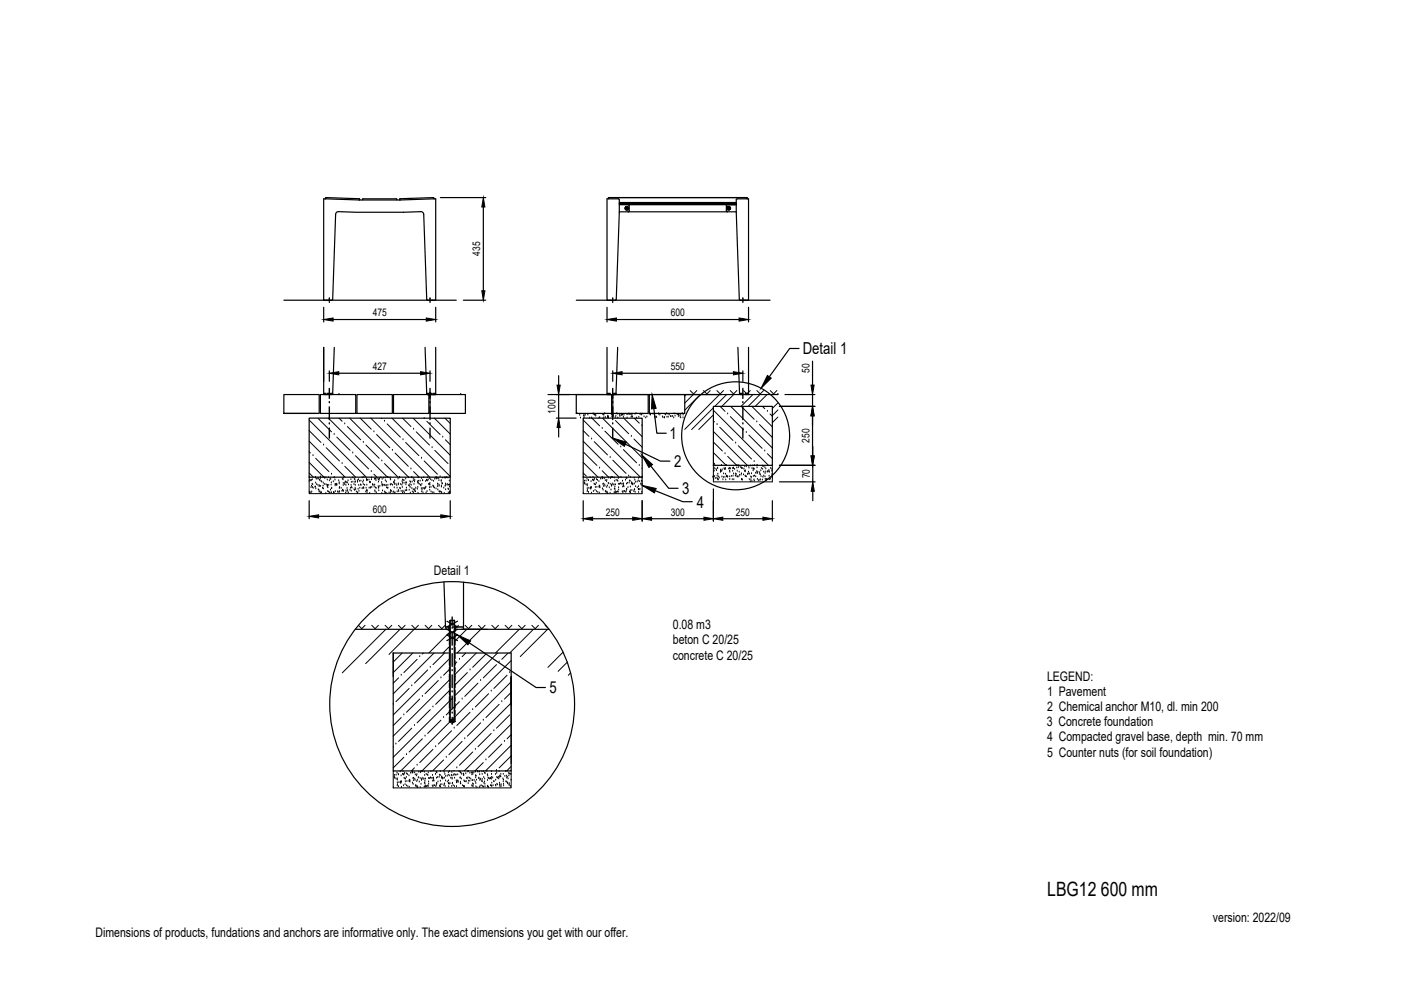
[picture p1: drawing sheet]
<svg xmlns="http://www.w3.org/2000/svg" width="297mm" height="210mm" viewBox="0 0 297 210" stroke-linecap="round" stroke-linejoin="round" font-family="sans-serif">
<!-- layer: 0 -->
<g fill="none" stroke="#000" stroke-width=".25">
<path d="M69 42.2l.1-.3 7.1 .2 .1 .3M69 42.2h-.4v21.5h1.2M69 42.2l7.2 .2h8.6M71.2 45.5l-.7 18-.2 .1M71.8 44.9a.6 .6 0 0 0-.6 .5M71.8 44.9l3.7 .1 13.7-.1M76.9 42.4l.1-.2 7-.1 .1 .3M84.8 42.4l7.6-.2v21.5M89.2 44.9a.6 .6 0 0 1 .6 .5M89.8 45.5l.7 18 .2 .1M92 42.2l-.1-.3-7.1 .2-.1 .3M93.4 41.9h9.6"/>
<path d="M102.5 43.9v17.8M131.3 43.2h24.8M131.3 44.9h24.8M131.3 43.4h24.8M131.3 42.9h24.8M132.7 43.8h.4l.2 .4-.2 .3h-.4l-.2-.3zM133.2 43.4l.2 .2v1.1l-.2 .2M154.2 43.4l-.2 .2v1.1l.2 .2M154.3 43.8h.4l.2 .4-.2 .3h-.4l-.2-.3zM158.3 41.9l.1 .3M158.3 41.9h-29.2l-.1 .3M60.2 63.7h36.5"/>
<path d="M68.6 65.2v3.1M69.8 63.4h.1M69.8 63.9h.1M69.8 63.2v.1M69.8 63.5v.3M69.8 64v.1M69.8 78.6v2.2M70.6 67.7h19.8M70.9 73.7l-.4 9.8M71.8 79.1h17.4M90.1 73.7l.4 9.8M91.2 63.4h.1"/>
<path d="M91.2 63.9h.1M91.2 63.2v.1M91.2 63.5v.3M91.2 64v.1M91.2 78.6v2.2M91.2 63.7h.4M92.4 73.7v10l-1.7-.1-.2-.1M92.4 65.2v3.1M98.2 63.7h4.8M118.4 79.7v2M122.2 63.7h41.1M128.7 73.7v10h.3"/>
<path d="M128.7 65.2v3.1M129.9 63.4h.1M129.9 63.9h.1M129.9 63.2v.1M129.9 63.5v.3M129.9 64v.1M129.9 78.6v2.2M130.5 63.6l.2-.1 .6-21.1-.2-.2h-2.4v21.5h1.2M130.7 67.7h26M131 73.7l-.4 9.8M131.9 79.1h23.6M156.4 73.7l.4 9.8"/>
<path d="M156.9 63.6l-.2-.1-.6-21.1 .2-.2h2.4v21.5h-.2M157.5 63.4h.1M157.5 63.9h.1M157.5 63.2v.1M157.5 63.5v.3M157.5 64v.1M157.5 78.6v2.2M157.5 63.7h.5M158.7 73.7v10h-.3M158.7 65.2v3.1M169.4 73.9h-2l-4.3 6M172.3 76.6v5.1"/>
<path d="M60.2 83.7h7.5v4h-7.5zM60.2 87.7h7.1M65.5 88.6l30 .1v12.5h-30zM67.9 83.7h7.5v4h-7.5zM68.6 80.8v-7.1v10h1.7l.2-.2M68.6 83.4h.5M69.3 83.4h.5M70.1 83.4h.4M71.9 83.7h.1M75.7 83.7h7.5v4h-7.5zM83.4 83.7h7.5v4h-7.5zM90.5 83.4h.4"/>
<path d="M91.2 83.4h.1M91.2 83.9h.1M91.2 83.2v.1M91.2 83.5v.3M91.2 84v.2M91.2 83.7h7.5v4h-7.5zM91.2 83.4h.5M91.2 83.7h.9M91.9 83.4h.5M97.7 83.7h.1M116.2 83.7h48.7M117.9 88.6h4.2"/>
<path d="M118.4 83.7v4.9M118.4 90.6v2.1M122.2 83.7h7.5v4h-7.5zM123.7 88.6l12.5 .1v12.5h-12.5zM128.7 83.4h.7M129.4 83.7h.5M129.9 83.4h.7M129.9 83.7h7.5v4h-7.5zM130.6 83.5l-.2 .1M132.6 94.2l7.4 3.6h2M137.7 83.7h7.5v4h-7.5zM138 98.8l3.8 4.7h2"/>
<path d="M138.6 86.6l.7 5.3h2M151.3 86.2h12.5v12.5h-12.5zM156.8 83.4h.7M156.8 83.5l.2 .1M158 83.4h.7M164.9 83.7h.1M165.3 86.2h7.5M165.3 98.7h7.5M166.4 83.7h6.4M172.3 83.7v2.5M172.3 88.2v8.5M172.3 94.7v2"/>
<path d="M172.3 98.7v3.5M65.5 106.2v3.8M67.5 109.5h26M68 101.2h.1M95.5 106.2v3.8M123.7 106.2v4.3M125.7 110h8.5M136.2 106.2v4.3M136.2 101.2h.1M138.2 110h11.1M138.9 104l5.9 2.4h2M151.2 101.2h.1"/>
<path d="M151.3 103.7v6.8M153.3 110h8.5M163.7 101.2h.1M163.8 106.2v4.3M165.3 102.2h7.5M172.3 104.2v2M75.3 133.4h20.1M83.4 138.4v5M94.1 123.4l.4 9.6 .4 .4M94.5 132.9h.9M94.7 133.4l2.3 1.2-2.3 1.2M94.7 131.7l2.3 1.2"/>
<path d="M95.2 132.9v.5M95.3 133.4v.5M95.3 134.4v.9M95.3 135.8v1M95.3 137.2v1M95.3 138.7v.9M95.4 133.4h.1M95.4 138.5h-12v25h25v-25h-12M95.4 131.6h1M95.4 131.6v21M96.4 133.4h.1M96.4 131.6v21"/>
<path d="M96.4 133.4h20M96.4 132.9h1.9M96.5 133.4v.5M96.5 134.4v.9M96.5 135.8v1M96.5 137.2v1M96.5 138.7v.9M96.6 132.9v.5M97 133.4l-2.3 1.2 2.3 1.2M97 131.7l-2.3 1.2M98.3 123.4v10M99.5 136.3l14.2 9.5h2"/>
<path d="M95.3 153l.6 .3 .6-.3M95.3 140.1v.9M95.3 141.5v1M95.3 143v1.4M95.3 144.9v.9M95.3 146.3v1M95.3 147.7v1M95.3 149.2v.9M95.3 150.6v.9M95.3 152v1M95.3 153h1.2M95.4 152.6h1"/>
<path d="M96.5 140.1v.9M96.5 141.5v1M96.5 143v1.4M96.5 144.9v.9M96.5 146.3v1M96.5 147.7v1M96.5 149.2v.9M96.5 150.6v.9M96.5 152v1M108.4 149.5v-6v18.4"/>
<circle cx="132.9" cy="44.2" r=".4"/>
<circle cx="132.9" cy="44.2" r=".32"/>
<circle cx="132.9" cy="44.2" r=".22"/>
<circle cx="132.9" cy="44.2" r=".16"/>
<circle cx="154.5" cy="44.2" r=".4"/>
<circle cx="154.5" cy="44.2" r=".32"/>
<circle cx="154.5" cy="44.2" r=".22"/>
<circle cx="154.5" cy="44.2" r=".16"/>
<circle cx="156" cy="92.4" r="11.4"/>
<circle cx="95.9" cy="149.3" r="26"/>
</g>
<!-- layer: SRAFY -->
<g fill="none" stroke="#000" stroke-width=".21">
<path d="M65.5 98l3.2 3.2M65.5 93.5l7.7 7.7M65.5 89.1l12.2 12.1M65.5 95.8l.3 .2M65.5 91.3l2.5 2.5M66.4 96.6h.1M66.9 97.2l2.8 2.8M67.5 88.8l2.8 2.8M68.6 94.4h.1M69.2 94.9l2.8 2.8M69.6 88.6l12.5 12.6M70.9 92.1h.1"/>
<path d="M71.4 92.7l2.8 2.8M71.9 88.6l.6 .7M72.5 98.3h.1M73.1 89.9h.1M73.1 98.9l2.3 2.3M73.7 90.4l2.8 2.8M74.1 88.6l12.5 12.6M74.8 96h.1M75.3 96.6l2.9 2.8M76.4 88.6l2.3 2.4M77 93.8h.1M77.6 94.4l2.8 2.8"/>
<path d="M78.6 88.7l12.5 12.5M78.7 100h.1M79.3 91.6h.1M79.8 92.1l2.8 2.8M80.9 88.7l.1 .1M81 97.7h.1M81.5 89.3h.1M81.5 98.3l2.8 2.8M82.1 89.9l2.8 2.8M83.1 88.7l12.4 12.3M83.2 95.5h.1M83.8 96l2.8 2.9"/>
<path d="M85.4 88.7l1.7 1.7M85.4 93.2h.1M86 93.8l2.8 2.8M87.1 99.4h.1M87.6 88.7l7.9 7.8M87.7 91h.1M87.7 100l1.2 1.2M88.3 91.6l2.8 2.8M89.4 97.2h.1M89.9 88.8h.1M89.9 97.7l2.8 2.8M90.5 89.3l2.8 2.8"/>
<path d="M91.6 94.9h.1M92.1 88.7l3.4 3.3M92.2 95.5l2.8 2.8M93.9 92.7h.1M94.3 88.7l1.2 1.1M94.4 93.2l1.1 1.1M122.3 87.7h.1M122.9 88h.1M123.1 88.6h.1M123.7 98l3.1 3.2M123.7 93.5l7.6 7.7M123.7 89.1l12.1 12.1"/>
<path d="M123.7 91.3l1.2 1.2M123.7 88.2h.1M123.7 95.9l2.9 2.8M123.8 88.6h.1M123.8 87.9h.1M123.9 88.3h.1M124.1 88h.1M124.6 88h.1M125 88.6h.1M125.4 93.1h.1M125.4 88.6h.1M125.5 88.6l1.6 1.7"/>
<path d="M125.8 87.7h.1M125.8 87.9h.1M126 93.6l2.8 2.8M126.1 88h.1M126.3 88h.1M126.3 88.2h.1M127 88.6h.1M127.1 99.3h.1M127.2 88.6h.1M127.7 90.8h.1M127.7 99.8l1.3 1.4M127.7 88.7l8.5 8.4"/>
<path d="M127.8 87.9h.1M127.9 88h.1M128 88.6h.1M128 88h.1M128.2 87.7h.1M128.2 91.4l2.8 2.8M128.4 88.5h.1M128.8 88.5h.1M128.8 88.2h.1M128.9 88.5h.1M129 88.4h.1M129 88.6h.1"/>
<path d="M129.4 97h.1M129.6 87.9h.1M129.7 88.4h.1M129.7 87.8h.1M129.9 97.6l2.8 2.8M130 88h.1M130.1 88.3h.1M130.4 88.5h.1M130.5 89.2l2.8 2.8M130.6 88.2h.1M130.8 87.7h.1M130.9 87.8h.1"/>
<path d="M131 88.6h.1M131.3 87.9h.1M131.4 88.3h.1M131.4 88.1h.1M131.6 94.8h.1M131.7 87.8h.1M131.8 88.1h.1M132 88h.1M132.2 88.5h.1M132.2 95.3l2.8 2.8M132.2 88.7l4 3.9M132.3 88h.1"/>
<path d="M132.9 87.9h.1M133 88.6h.1M133.1 87.9h.1M133.3 87.7h.1M133.5 87.9h.1M133.7 87.8h.1M133.8 88.5h.1M133.9 92.5h.1M134 88h.1M134 88.3h.1M134 87.8h.1M134.1 88.4h.1"/>
<path d="M134.4 93.1l1.8 1.7M134.5 88.7l1 1M134.6 87.8h.1M134.9 87.7h.1M134.9 88.6h.1M135.4 88.5h.1M135.5 98.7h.1M135.7 87.8h.1M135.9 87.8h.1M135.9 88h.1M136 87.9h.1M136.1 90.3h.1"/>
<path d="M136.1 99.3h.1M136.3 87.8h.1M136.6 88.4h.1M136.9 88.6h.1M137.2 88.4h.1M137.7 87.8h.1M137.9 88h.1M137.9 87.8h.1M138.5 87.8h.1M138.8 88.4h.1M138.9 88.6h.1M139.1 88.4h.1"/>
<path d="M139.2 88.5h.1M139.6 87.8h.1M139.6 87.7h.1M139.9 88h.1M140.4 88.4h.1M140.6 88.6h.1M140.9 88.6h.1M140.9 88.5h.1M141 87.9h.1M141.1 88h.1M141.3 87.7h.1M141.4 88.5h.1"/>
<path d="M141.6 87.8h.1M141.7 88.5h.1M141.9 88h.1M142.2 88.3h.1M142.3 88.3h.1M142.6 88.3h.1M142.8 88.6h.1M142.9 87.7h.1M143.1 88.2h.1M143.6 87.8h.1M143.6 87.9h.1M143.8 88.3h.1"/>
<path d="M143.9 88h.1M144 88.1h.1M144.2 88.5h.1M144.3 88.1h.1M144.3 88.6h.1M144.6 87.7h.1M144.8 88.6h.1M144.8 88h.1M145.4 83.7l-.2 .3M146.3 82.8l.7 .7 .8-.7M146.9 83.7l-1.7 1.8M148.4 83.7l-3.2 3.3"/>
<path d="M149.2 82.8l.7 .7 .7-.7M151.3 86.5l-4.7 4.6M151.3 98.7v3.5h12.5v-3.5M151.3 96l2.7 2.7M151.3 91.5l7.1 7.2M151.3 87l11.6 11.7M151.3 93.7l1.9 1.9M151.3 89.2l.2 .3M151.3 88l-3.1 3.1M151.3 98.7h.1M151.3 100h.1M151.4 99.8h.1"/>
<path d="M151.5 98.4h.1M151.5 99.3h.1M151.6 98.8h.1M151.8 99.5h.1M151.9 99.8h.1M152 82.8l.7 .7 .7-.7M152 90h.1M152.1 99.3h.1M152.2 99.3h.1M152.5 83.7l-7.3 7.3M152.6 90.6l2.8 2.8M152.7 86.2l1 1"/>
<path d="M152.8 99.9h.1M152.8 99.7h.1M152.9 100h.1M153 98.7h.1M153 99.9h.1M153.1 99.6h.1M153.5 99.3h.1M153.6 99.6h.1M153.7 96.2h.1M153.8 99.3h.1M153.8 99.5h.1M154 83.7l-2.5 2.5"/>
<path d="M154 98.7h.1M154.3 87.8h.1M154.3 96.8l1.9 1.9M154.5 99.4h.1M154.7 99.3h.1M154.7 99.9h.1M154.8 99.4h.1M154.8 82.8l.7 .7 .7-.7M154.8 88.3l2.9 2.8M154.9 86.2l8.9 8.8M155.3 99.3h.1M155.3 99.9h.1"/>
<path d="M155.5 99.3h.1M155.5 83.7l-2.5 2.5M155.8 99.5h.1M156 93.9h.1M156.2 99.2h.1M156.3 98.7h.1M156.3 99.9h.1M156.5 99.2h.1M156.5 94.5l2.8 2.8M156.6 98.7h.1M156.7 98.9h.1M157.1 99.1h.1"/>
<path d="M157.2 99.2h.1M157.2 86.2l2.7 2.7M157.2 99.3h.1M157.5 99.3h.1M157.6 82.8l.8 .7 .7-.7M157.7 99.5h.1M157.9 99.9h.1M157.9 99h.1M158 99.8h.1M158.2 91.7h.1M158.2 98.9h.1M158.8 98.9h.1"/>
<path d="M158.8 92.3l2.8 2.8M158.8 99.2h.1M159.2 98.8h.1M159.4 86.2l4.4 4.3M159.4 99.3h.1M159.6 83.7l-2.5 2.5M159.6 98.8h.1M159.7 99.8h.1M159.7 99.5h.1M159.8 99.4h.1M159.9 97.9h.1M159.9 99.5h.1"/>
<path d="M160 98.7h.1M160.5 100h.1M160.5 89.5h.1M160.5 98.4l.2 .3M160.5 82.8l.7 .7 .7-.7M160.5 99.2h.1M161 90l2.8 2.7M161.1 83.7l-2.5 2.5M161.3 99.8h.1M161.4 99.3h.1M161.7 86.2l.4 .4M161.7 99.5h.1"/>
<path d="M161.7 98.8h.1M161.8 98.9h.1M162.1 95.6h.1M162.2 99.2h.1M162.4 99.4h.1M162.6 83.7l-2.5 2.5M162.7 87.2h.1M162.7 96.2l1.1 1M162.8 100h.1M163 99.8h.1M163.3 87.8l.5 .5M163.3 82.8l.7 .7 .7-.7"/>
<path d="M163.4 99.3h.1M163.6 99.9h.1M163.7 99.5h.1M164.9 86.9l-1.1 1.2M164.9 85.4l-1.1 1.2M164.9 88.4l-1.1 1.2M65.5 100.3l.9 .9M65.6 102.1h.1M65.6 104.4h.1M65.7 104.3h.1M65.7 101.8h.1M65.7 104.5h.1"/>
<path d="M65.9 101.9h.1M65.9 103.4h.1M65.9 104.5h.1M66 101.9h.1M66.1 103.1h.1M66.1 104.3h.1M66.2 102.7h.1M66.2 101.7h.1M66.3 103.3h.1M66.3 102.8h.1M66.4 103.5h.1M66.8 103.3h.1"/>
<path d="M66.9 103.3h.1M66.9 101.2h.1M66.9 101.3h.1M66.9 102.4h.1M67 103.6h.1M67.1 101.6h.1M67.1 102.7h.1M67.4 101.6h.1M67.4 102.9h.1M67.5 101.5h.1M67.5 103.8h.1M67.6 104h.1"/>
<path d="M67.7 103.2h.1M67.7 104.3h.1M67.7 101.8h.1M67.8 103h.1M67.8 104.2h.1M67.9 101.9h.1M67.9 101.5h.1M67.9 104.5h.1M68 103.1h.1M68.1 102.1h.1M68.2 104.5h.1M68.2 102.2h.1"/>
<path d="M68.4 103.5h.1M68.5 101.2h.1M68.5 103.1h.1M68.5 102.4h.1M68.6 103.7h.1M68.8 102.7h.1M68.8 101.4h.1M68.9 101.3h.1M69.1 104.6h.1M69.1 101.3h.1M69.1 102.7h.1M69.4 102.9h.1"/>
<path d="M69.4 101.8h.1M69.4 103.3h.1M69.4 103h.1M69.5 104.2h.1M69.5 103.4h.1M69.6 101.3h.1M69.6 104.3h.1M69.7 102.9h.1M69.8 101.9h.1M69.9 104.5h.1M70 101.5h.1M70.1 103.9h.1"/>
<path d="M70.1 101.6h.1M70.2 102.8h.1M70.2 102.4h.1M70.3 104.5h.1M70.3 103.6h.1M70.3 100.5h.1M70.3 103.5h.1M70.7 102.2h.1M70.7 104.5h.1M70.8 104.4h.1M70.8 104.6h.1M70.9 101.3h.1"/>
<path d="M70.9 101.1v.1M71 101.8h.1M71.1 103h.1M71.1 102.7h.1M71.1 104.2h.1M71.3 102.7h.1M71.4 102.9h.1M71.4 102.7h.1M71.4 102.8h.1M71.6 104.3h.1M71.7 104.3h.1M71.8 101.9h.1"/>
<path d="M71.9 104.5h.1M71.9 102.3h.1M71.9 102.6h.1M72 103.6h.1M72 103.3h.1M72 104.2h.1M72.3 103.5h.1M72.5 104.2h.1M72.6 101.6h.1M72.6 103.9h.1M72.7 104h.1M72.7 101.7h.1"/>
<path d="M72.8 102.9h.1M72.8 102.5h.1M72.8 104.2h.1M72.8 101.3h.1M73.1 102.7h.1M73.1 102.5h.1M73.2 102.2h.1M73.3 104.5h.1M73.3 102.3h.1M73.3 102.9h.1M73.4 104.1h.1M73.5 102.4h.1"/>
<path d="M73.6 103.6h.1M73.6 104.3h.1M73.6 102.4h.1M73.7 104h.1M73.8 101.9h.1M73.9 104.5h.1M73.9 102.8h.1M74.2 104h.1M74.3 103.5h.1M74.4 101.7h.1M74.4 102.9h.1M74.5 104.1h.1"/>
<path d="M74.5 102.3h.1M74.5 103.4h.1M74.6 103.5h.1M74.8 101.3h.1M74.8 102.2h.1M75.1 102.7h.1M75.1 103.8h.1M75.1 101.6h.1M75.2 104h.1M75.2 101.7h.1M75.3 102.3h.1M75.3 103.5h.1"/>
<path d="M75.3 102.9h.1M75.3 102.2h.1M75.4 103.8h.1M75.6 104.3h.1M75.8 101.9h.1M75.8 102.2h.1M75.8 104.6h.1M75.8 104.5h.1M75.9 103.7h.1M76 101.7h.1M76.1 102.9h.1M76.1 104.2h.1"/>
<path d="M76.2 102h.1M76.3 103.5h.1M76.4 102.8h.1M76.5 102h.1M76.5 102.9h.1M76.8 103.6h.1M76.8 101.3h.1M76.9 102.3h.1M77 103.5h.1M77 102.7h.1M77 101.9h.1M77.1 103.4h.1"/>
<path d="M77.1 103.6h.1M77.1 101.2h.1M77.3 102.9h.1M77.5 104.3h.1M77.6 103.5h.1M77.7 101.6h.1M77.7 104h.1M77.7 101.9h.1M77.8 102.9h.1M77.8 104.5h.1M77.8 104.1h.1M77.9 101.8h.1"/>
<path d="M78.2 101.8h.1M78.3 103.5h.1M78.3 102.3h.1M78.4 104.6h.1M78.5 102.4h.1M78.5 103.4h.1M78.5 102.3h.1M78.6 103.5h.1M78.8 101.7h.1M78.8 101.3h.1M78.8 103.3h.1M79 102.7h.1"/>
<path d="M79 102.9h.1M79.3 102.9h.1M79.3 100.5l.6 .7M79.3 103.3h.1M79.4 101.6h.1M79.4 102.8h.1M79.5 104.1h.1M79.5 104.3h.1M79.6 101.6h.1M79.6 103.4h.1M79.7 101.9h.1M79.8 103.6h.1"/>
<path d="M79.8 104.5h.1M79.9 101.6h.1M80.2 103.2h.1M80.2 103.5h.1M80.2 101.7h.1M80.2 102.2h.1M80.3 103.4h.1M80.3 104.1h.1M80.4 101.8h.1M80.5 101.5h.1M80.5 103.1h.1M80.7 101.3h.1"/>
<path d="M80.9 102.3h.1M80.9 104.6h.1M81 102.7h.1M81 101.6h.1M81 103.1h.1M81.1 102.9h.1M81.1 104.1h.1M81.2 102.9h.1M81.3 101.4h.1M81.5 104.3h.1M81.5 102.9h.1M81.6 104.6h.1"/>
<path d="M81.7 101.3h.1M81.7 103h.1M81.7 101.9h.1M81.8 104.5h.1M81.9 102.2h.1M81.9 102.9h.1M82 103.4h.1M82 104.6h.1M82.2 101.3h.1M82.2 103.5h.1M82.2 102.9h.1M82.3 101.2h.1"/>
<path d="M82.5 104.5h.1M82.7 101.3h.1M82.7 101.6h.1M82.8 102.8h.1M82.8 104h.1M82.8 104.5h.1M82.8 101.8h.1M82.8 104.1h.1M83 102.7h.1M83 104.2h.1M83.2 102.9h.1M83.3 104.4h.1"/>
<path d="M83.5 102.3h.1M83.5 104.3h.1M83.5 102.2h.1M83.6 102.4h.1M83.6 103.4h.1M83.6 102.7h.1M83.6 104.7h.1M83.7 101.9h.1M83.7 104.5h.1M84 102.7h.1M84.1 102.9h.1M84.2 103.5h.1"/>
<path d="M84.2 104.3h.1M84.4 101.6h.1M84.4 102.8h.1M84.5 102.6h.1M84.5 104h.1M84.5 104.2h.1M84.7 101.3h.1M84.7 101.2h.1M84.8 103.5h.1M84.9 103.6h.1M84.9 102.7h.1M85.1 104.2h.1"/>
<path d="M85.2 102.9h.1M85.3 102.1h.1M85.3 103.4h.1M85.3 102.5h.1M85.3 104.6h.1M85.4 101.8h.1M85.4 104.1h.1M85.4 104.3h.1M85.5 101.9h.1M85.7 102.5h.1M85.7 101.9h.1M85.7 104.5h.1"/>
<path d="M85.9 104.1h.1M86 101.6h.1M86 102.4h.1M86.1 102.8h.1M86.1 104h.1M86.2 103.5h.1M86.2 102.4h.1M86.2 104h.1M86.7 101.3h.1M86.7 103h.1M86.8 103.9h.1M86.8 103.1h.1"/>
<path d="M86.9 102.1h.1M86.9 102.7h.1M87 103.3h.1M87 104.6h.1M87 102.3h.1M87.2 102.9h.1M87.3 101.2h.1M87.3 103.6h.1M87.4 102.2h.1M87.4 101.3h.1M87.4 104.3h.1M87.6 103.8h.1"/>
<path d="M87.6 101.9h.1M87.7 104.5h.1M87.7 101.5h.1M87.8 102.7h.1M87.8 103.9h.1M87.9 102.2h.1M87.9 101.8h.1M88 103.8h.1M88 104.2h.1M88.1 104.3h.1M88.1 103.5h.1M88.5 103.7h.1"/>
<path d="M88.5 102.1h.1M88.6 102.4h.1M88.6 103.3h.1M88.6 104.6h.1M88.6 101.3h.1M88.7 102.5h.1M88.7 102h.1M88.9 102.7h.1M89.1 102h.1M89.2 102.9h.1M89.2 103h.1M89.3 103.6h.1"/>
<path d="M89.4 101.5h.1M89.4 104.3h.1M89.4 102.7h.1M89.5 103.9h.1M89.6 101.9h.1M89.7 103.6h.1M89.7 104.5h.1M89.8 101.3h.1M89.9 103.6h.1M90 103.7h.1M90.1 103.5h.1M90.2 103.5h.1"/>
<path d="M90.3 102.1h.1M90.3 103.3h.1M90.3 104.5h.1M90.5 101.8h.1M90.5 101.9h.1M90.5 104.2h.1M90.6 102h.1M90.6 101.3h.1M90.8 101.8h.1M90.9 102.7h.1M91 101.5h.1M91 103.4h.1"/>
<path d="M91.1 102.7h.1M91.1 103.9h.1M91.1 102.9h.1M91.2 102.5h.1M91.3 101.7h.1M91.4 103.3h.1M91.4 104.3h.1M91.6 101.9h.1M91.6 104.5h.1M91.8 103h.1M91.9 103.3h.1M91.9 103.2h.1"/>
<path d="M91.9 102h.1M92 103.3h.1M92 104.5h.1M92.1 103.5h.1M92.2 101.6h.1M92.4 101.3h.1M92.5 103.7h.1M92.5 101.6h.1M92.5 101.4h.1M92.6 101.3h.1M92.7 101.4h.1M92.7 103.2h.1"/>
<path d="M92.8 102.6h.1M92.8 103.9h.1M92.8 102.7h.1M93 101.5h.1M93.1 101.9h.1M93.1 103.1h.1M93.1 104.2h.1M93.1 102.9h.1M93.2 104.3h.1M93.3 101.1h.1M93.4 104.3h.1M93.5 102h.1"/>
<path d="M93.6 101.9h.1M93.6 103.3h.1M93.6 103h.1M93.6 104.5h.1M93.7 102.5h.1M93.8 102.6h.1M93.9 101.4h.1M94.1 103.5h.1M94.2 104.6h.1M94.2 101.3h.1M94.4 103.1h.1M94.4 101.4h.1"/>
<path d="M94.4 102.6h.1M94.5 102.9h.1M94.5 103.8h.1M94.6 101.3h.1M94.7 101.3h.1M94.8 102.9h.1M94.8 102.7h.1M95 101.3h.1M95 103.7h.1M95 104.5h.1M95.1 102.9h.1M95.1 103.8h.1"/>
<path d="M95.3 102h.1M95.3 103.2h.1M95.3 102.8h.1M95.3 104.3h.1M95.3 104.4h.1M95.4 104.5h.1M95.5 101.2v3.5h-30v-3.5M123.7 101.2v3.5h12.5v-3.5M123.7 100.3l.6 .6M123.7 104.6h.1M123.7 101.2h.1M123.8 102.4h.1"/>
<path d="M123.9 102h.1M124 102.5h.1M124 102.6h.1M124.3 102h.1M124.3 102.8h.1M124.5 101.5h.1M124.5 102.7h.1M124.5 104.2h.1M124.5 103.6h.1M124.5 103h.1M124.5 104h.1M124.7 101.8h.1"/>
<path d="M124.8 101.9h.1M124.8 104.4h.1M124.8 103.5h.1M125.1 101.3h.1M125.1 103.6h.1M125.2 103.4h.1M125.3 103.7h.1M125.3 102.1h.1M125.4 103.3h.1M125.4 103.5h.1M125.4 104.6h.1M125.6 101.8h.1"/>
<path d="M125.7 101.2h.1M125.7 101.8h.1M125.8 104.2h.1M125.9 102h.1M126 101.8h.1M126 102.6h.1M126.1 101.5h.1M126.1 102.8h.1M126.2 104h.1M126.2 103.4h.1M126.2 102.8h.1M126.4 102.5h.1"/>
<path d="M126.5 101.7h.1M126.5 104.2h.1M126.6 103.3h.1M126.7 101.8h.1M126.7 104.4h.1M127 102.1h.1M127 103.3h.1M127 103h.1M127.1 104.5h.1M127.1 103.3h.1M127.2 103.1h.1M127.2 103.4h.1"/>
<path d="M127.3 101.6h.1M127.7 101.3h.1M127.7 101.5h.1M127.7 101.2h.1M127.7 103.7h.1M127.8 101.4h.1M127.8 101.5h.1M127.8 102.7h.1M127.9 103.9h.1M127.9 103.1h.1M127.9 102.6h.1M128.2 101.5h.1"/>
<path d="M128.2 102.8h.1M128.3 103.1h.1M128.3 101.9h.1M128.4 104.2h.1M128.5 104.2h.1M128.5 104.3h.1M128.6 102.1h.1M128.6 103.3h.1M128.7 101.8h.1M128.7 104.6h.1M128.7 104.4h.1M128.8 103h.1"/>
<path d="M128.8 104.7h.1M129 102.5h.1M129 101.3h.1M129.1 102.6h.1M129.2 103.4h.1M129.4 104.6h.1M129.4 101.3h.1M129.5 101.4h.1M129.5 102.7h.1M129.5 103.9h.1M129.6 103.1h.1M129.6 102.9h.1"/>
<path d="M129.7 101.2h.1M129.9 101.2h.1M129.9 102.6h.1M130 102.9h.1M130.2 102.8h.1M130.2 104.5h.1M130.2 101.3h.1M130.3 103.7h.1M130.3 102h.1M130.4 103.3h.1M130.4 103.8h.1M130.4 104.5h.1"/>
<path d="M130.4 104.2h.1M130.5 102.8h.1M130.6 104.4h.1M130.6 101.8h.1M130.7 104.4h.1M130.9 101.9h.1M130.9 104.3h.1M131 102h.1M131.1 104.4h.1M131.1 101.5h.1M131.1 102.7h.1M131.2 103.4h.1"/>
<path d="M131.2 103.9h.1M131.3 102.7h.1M131.5 102.5h.1M131.7 101.2h.1M131.7 102.6h.1M131.9 102.6h.1M131.9 104.3h.1M132 102h.1M132 103.2h.1M132.1 104.5h.1M132.2 102.8h.1M132.2 103.1h.1"/>
<path d="M132.2 102.6h.1M132.3 104.2h.1M132.3 103.2h.1M132.4 104.2h.1M132.6 101.8h.1M132.7 104.4h.1M132.8 104.1h.1M132.8 101.4h.1M132.8 102.6h.1M132.8 103.7h.1M132.9 103.8h.1M132.9 101.5h.1"/>
<path d="M133.1 102.5h.1M133.1 103.4h.1M133.3 100.9h.1M133.4 102.4h.1M133.5 102h.1M133.5 104.3h.1M133.6 104.4h.1M133.6 102h.1M133.6 101.2h.1M133.6 103.3h.1M133.6 104h.1M133.7 104.5h.1"/>
<path d="M133.9 102.6h.1M133.9 102.4h.1M134 104h.1M134.1 102.6h.1M134.1 102.8h.1M134.2 102.7h.1M134.4 104.2h.1M134.5 101.4h.1M134.5 103.9h.1M134.5 102.6h.1M134.5 103.8h.1M134.6 101.8h.1"/>
<path d="M134.7 104.4h.1M134.8 103.2h.1M134.8 102.2h.1M135.1 102.2h.1M135.1 103.4h.1M135.3 102h.1M135.3 103.8h.1M135.4 103.2h.1M135.4 101.4h.1M135.4 103.8h.1M135.4 104.4h.1M135.5 103.9h.1"/>
<path d="M135.6 102.1h.1M135.6 101.2h.1M135.7 103.8h.1M135.9 102.6h.1M136 102h.1M136.1 104.4h.1M136.1 101.4h.1M136.1 102.1h.1M136.1 102.6h.1M136.1 102.8h.1M151.3 101.7h.1M151.3 101.2h.1"/>
<path d="M151.5 101h.1M151.7 101.5h.1M152 101.4h.1M152 100.9h.1M152.2 101.6h.1M152.2 100.5h.1M152.2 101.8h.1M152.3 101.7h.1M152.3 101.1h.1M152.5 101.3h.1M152.8 100.1h.1M153.1 101.1h.1"/>
<path d="M153.3 101.7h.1M153.4 101.2h.1M153.4 100.5h.1M153.7 101.2h.1M153.8 100.5h.1M153.9 101.8h.1M154 100.9h.1M154.1 101.1h.1M154.2 101.1h.1M154.3 101.1h.1M154.7 101.1h.1M154.7 101.7h.1"/>
<path d="M154.7 100.1h.1M155.1 101h.1M155.3 101.7h.1M155.4 101h.1M155.5 100.5h.1M155.6 101.7h.1M155.9 100.9h.1M156 100.5h.1M156 100.9h.1M156.1 100.6h.1M156.3 101.1h.1M156.6 101.1h.1"/>
<path d="M156.7 100.1h.1M156.8 100.8h.1M157.1 100.7h.1M157.2 100.5h.1M157.2 101.7h.1M157.4 101.8h.1M157.6 100.7h.1M158 100.9h.1M158 100h.1M158.1 101.1h.1M158.2 101.1h.1M158.5 100.6h.1"/>
<path d="M158.5 100.5h.1M158.7 100.1h.1M158.8 100.5h.1M158.9 101.7h.1M159.1 102.1h.1M159.2 101.1h.1M159.2 101.7h.1M159.3 101.2h.1M159.3 100.4h.1M159.4 102.1h.1M159.7 101h.1M159.8 101.7h.1"/>
<path d="M159.9 102h.1M160 100.9h.1M160.2 100.3h.1M160.2 101.1h.1M160.5 100.4h.1M160.5 100.3h.1M160.6 101.6h.1M160.7 100.1h.1M160.8 101.9h.1M161.1 100.2h.1M161.1 100.6h.1M161.1 101.9h.1"/>
<path d="M161.2 101.7h.1M161.2 100.7h.1M161.3 101h.1M161.6 101.8h.1M161.8 101.2h.1M161.9 100.1h.1M161.9 100.9h.1M162.2 101.1h.1M162.2 100.4h.1M162.2 101.6h.1M162.2 100.1h.1M162.4 101.8h.1"/>
<path d="M162.5 101.7h.1M162.5 101.9h.1M162.7 100.1h.1M162.8 101.6h.1M163 100h.1M163.1 101h.1M163.1 100.1h.1M163.2 101.7h.1M163.4 101.6h.1M163.7 100.6h.1M76 132.6l.7 .7 .7-.7M78.8 132.6l.7 .7 .7-.7"/>
<path d="M81.6 132.6l.8 .7 .7-.7M81.8 133.4l-9.2 9.3M84.5 132.6l.7 .7 .7-.7M84.8 133.4l-7.3 7.3M85.3 138.5l-1.9 1.9M87.3 132.6l.7 .7 .7-.7M87.5 138.5l-4.1 4.1M87.8 133.4l-5.3 5.4M88.4 139.8l-2.8 2.8M89 139.2h.1M89.8 138.5l-.2 .2M90.1 132.6l.7 .7 .8-.7"/>
<path d="M92 138.5l-8.6 8.6M93 132.6l.7 .7 .7-.7M94.3 138.5l-2.5 2.4M95.4 134l-4.5 4.4M95.4 137l-1.5 1.5M95.4 139.6l-12 12M95.8 132.6l.7 .7 .7-.7M96.5 138.5l-.1 .1M97.4 139.8h.1M98.6 132.6l.7 .7 .7-.7M98.7 138.5l-.7 .7M99 133.4l-2.6 2.6"/>
<path d="M101 138.5l-4.6 4.6M101.4 132.6l.8 .7 .7-.7M101.9 133.4l-5 5.1M103 138.7l-2.8 2.8M104.3 132.6l.7 .7 .7-.7M105.5 138.5l-9.1 9.1M107.1 132.6l.7 .7 .7-.7M107.7 138.5l-1.3 1.3M109.9 132.6l.7 .7 .7-.7M110.1 133.4l-5 5.1M112.8 132.6l.7 .7 .7-.7M113.1 133.4l-5 5.1"/>
<path d="M115.6 132.6l.4 .4M116.1 133.4l-5.8 5.8M119.4 138.3l-3.2 3.2M83.4 158.3h.1M83.4 149.3h.1M83.9 157.8h.1M84.5 143.7l-1.1 1.1M85.1 143.2h.1M85.1 152.1l-1.7 1.7M85.6 151.6h.1M86.7 146l-2.8 2.8M87.3 145.4h.1"/>
<path d="M87.3 154.4l-2.8 2.8M87.9 153.8h.1M89 148.2l-2.8 2.8M89.6 147.7h.1M89.6 156.6l-2.9 2.8M90.1 156.1h.1M90.7 142l-2.8 2.8M91.2 141.5h.1M91.2 150.5l-2.8 2.8M91.8 149.9h.1M91.8 158.9l-2.8 2.8M92.4 158.3h.1"/>
<path d="M92.9 144.3l-2.8 2.8M93.5 143.7h.1M93.5 152.7l-2.8 2.8M94.1 152.1h.1M95.2 146.5l-2.8 2.8M95.4 144.1l-12 12M95.4 141.8l-1.3 1.4M95.7 154.9l-2.8 2.9M95.9 148l-12.5 12.6M96.3 154.4h.1M96.9 140.4l-.5 .4M97.4 148.8l-2.8 2.8"/>
<path d="M98 148.2h.1M98 157.2l-2.8 2.8M98.5 156.6h.1M99.1 142.6l-2.7 2.7M99.7 142h.1M99.7 151l-2.8 2.8M100.2 150.5h.1M100.2 159.4l-2.8 2.8M100.8 158.9h.1M101.3 144.8l-2.8 2.9M101.9 144.3h.1M101.9 153.3l-2.8 2.8"/>
<path d="M102.5 152.7h.1M103.6 147.1l-2.8 2.8M104.1 146.5h.1M104.1 155.5l-2.8 2.8M104.7 154.9h.1M105.3 140.9l-2.8 2.8M105.8 140.4h.1M105.8 149.3l-2.8 2.8M106.4 148.8h.1M106.4 157.8l-2.8 2.8M107 157.2h.1M107.5 143.2l-2.8 2.8"/>
<path d="M108.1 142.6h.1M108.1 151.6l-2.8 2.8M108.4 140.1l-23.4 23.4M108.4 144.6l-18.9 18.9M108.4 149l-14.4 14.5M108.4 153.5l-10 10M108.4 158l-5.5 5.5M108.4 146.8l-1.4 1.4M108.4 155.8l-.9 .8M120.3 140.4l-2 1.9M121 142.7l-.5 .5M83.4 163.5v3.6h25v-3.6"/>
<path d="M83.4 167h.1M83.5 163.6h.1M83.6 164.8h.1M83.6 164.4h.1M83.7 164.9h.1M83.7 165h.1M84 164.4h.1M84 165.2h.1M84.2 163.9h.1M84.2 165.1h.1M84.2 166h.1M84.2 166.6h.1"/>
<path d="M84.2 165.4h.1M84.3 166.4h.1M84.4 164.2h.1M84.5 164.3h.1M84.5 166.8h.1M84.6 165.9h.1M84.8 163.7h.1M84.9 166h.1M84.9 165.8h.1M85 166.1h.1M85 164.5h.1M85.1 165.7h.1"/>
<path d="M85.1 165.9h.1M85.1 166.9h.1M85.4 164.2h.1M85.4 163.6h.1M85.5 164.2h.1M85.5 166.6h.1M85.6 164.3h.1M85.6 160.6l-2.2 2.2M85.7 164.1h.1M85.7 165h.1M85.8 163.9h.1M85.8 165.1h.1"/>
<path d="M85.9 166.4h.1M85.9 165.7h.1M86 165.2h.1M86.1 164.8h.1M86.2 160h.1M86.2 166.6h.1M86.2 164.1h.1M86.3 165.7h.1M86.4 164.2h.1M86.5 166.8h.1M86.7 164.5h.1M86.7 165.7h.1"/>
<path d="M86.8 166.9h.1M86.8 165.4h.1M86.8 165.6h.1M86.9 165.5h.1M86.9 165.8h.1M87.1 163.9h.1M87.4 163.7h.1M87.4 163.9h.1M87.4 163.6h.1M87.4 166h.1M87.5 163.8h.1M87.5 163.9h.1"/>
<path d="M87.6 165.1h.1M87.6 166.3h.1M87.6 165.5h.1M87.7 165h.1M87.9 162.8l-.7 .7M87.9 163.8h.1M87.9 165.2h.1M88 165.5h.1M88 164.3h.1M88.1 166.6h.1M88.2 166.6h.1M88.2 166.7h.1"/>
<path d="M88.3 164.5h.1M88.4 165.7h.1M88.4 164.2h.1M88.4 166.9h.1M88.4 162.2h.1M88.5 166.8h.1M88.5 165.4h.1M88.6 167h.1M88.7 164.9h.1M88.8 163.7h.1M88.8 165h.1M88.9 165.8h.1"/>
<path d="M89.1 167h.1M89.1 163.7h.1M89.2 163.8h.1M89.2 165.1h.1M89.3 166.3h.1M89.4 165.5h.1M89.4 165.3h.1M89.4 163.6h.1M89.6 163.6h.1M89.6 165h.1M89.7 165.3h.1M89.9 165.2h.1"/>
<path d="M89.9 166.9h.1M90 163.7h.1M90 166.1h.1M90 164.4h.1M90.1 165.7h.1M90.1 166.2h.1M90.1 166.9h.1M90.2 166.6h.1M90.2 165.2h.1M90.3 166.8h.1M90.4 164.2h.1M90.4 166.8h.1"/>
<path d="M90.6 164.3h.1M90.7 166.7h.1M90.7 164.4h.1M90.8 166.8h.1M90.8 163.8h.1M90.8 165.1h.1M90.9 165.8h.1M90.9 166.3h.1M91.1 165.1h.1M91.3 164.9h.1M91.4 163.6h.1M91.4 165h.1"/>
<path d="M91.6 165h.1M91.7 166.6h.1M91.7 164.4h.1M91.7 165.6h.1M91.8 166.8h.1M91.9 165.2h.1M91.9 165.5h.1M91.9 165h.1M92 166.6h.1M92 165.6h.1M92.1 166.6h.1M92.3 164.2h.1"/>
<path d="M92.4 166.8h.1M92.5 166.5h.1M92.5 163.7h.1M92.5 163.8h.1M92.6 165h.1M92.6 166.1h.1M92.6 166.2h.1M92.6 163.9h.1M92.8 164.8h.1M92.9 165.8h.1M93.1 164.8h.1M93.2 164.4h.1"/>
<path d="M93.2 166.7h.1M93.3 166.8h.1M93.3 164.4h.1M93.4 163.6h.1M93.4 165.6h.1M93.4 166.4h.1M93.4 166.9h.1M93.6 165h.1M93.6 164.7h.1M93.7 166.4h.1M93.8 164.9h.1M93.9 165.2h.1"/>
<path d="M93.9 165.1h.1M94.1 161.1l-2.4 2.4M94.1 166.6h.1M94.2 163.8h.1M94.2 166.3h.1M94.2 165h.1M94.3 166.2h.1M94.3 164.2h.1M94.4 166.8h.1M94.5 165.6h.1M94.5 164.6h.1M94.6 160.6h.1"/>
<path d="M94.8 164.6h.1M94.8 165.8h.1M95 164.4h.1M95.1 165.6h.1M95.1 166.2h.1M95.1 163.8h.1M95.1 166.1h.1M95.1 166.8h.1M95.2 166.2h.1M95.3 164.5h.1M95.3 163.6h.1M95.4 166.1h.1"/>
<path d="M95.6 165h.1M95.7 164.4h.1M95.8 166.7h.1M95.8 163.8h.1M95.8 164.5h.1M95.8 165h.1M95.8 165.2h.1M95.9 166.2h.1M95.9 166.1h.1M96.1 166.6h.1M96.2 164.4h.1M96.3 164.2h.1"/>
<path d="M96.3 163.4l-.1 .1M96.4 166.8h.1M96.4 165h.1M96.5 164.4h.1M96.7 164.3h.1M96.7 165.5h.1M96.8 166.8h.1M96.8 166h.1M96.8 165.8h.1M96.9 162.8h.1M97 165.6h.1M97 164.3h.1"/>
<path d="M97.1 165.9h.1M97.1 165.7h.1M97.3 163.6h.1M97.5 163.7h.1M97.6 165h.1M97.6 164.9h.1M97.6 166.2h.1M97.6 165.8h.1M97.6 163.8h.1M97.7 166.2h.1M97.7 163.9h.1M97.8 165.2h.1"/>
<path d="M97.9 164.2h.1M98.1 166.6h.1M98.2 164.1h.1M98.3 164.2h.1M98.3 164.4h.1M98.3 164.3h.1M98.3 166.8h.1M98.4 165.6h.1M98.4 166.8h.1M98.4 166.9h.1M98.5 165.7h.1M98.7 164.1h.1"/>
<path d="M98.8 165.8h.1M98.8 165.7h.1M98.9 165h.1M99 165.1h.1M99.2 163.7h.1M99.2 164.9h.1M99.3 166.1h.1M99.3 163.6h.1M99.3 165.6h.1M99.5 165h.1M99.6 165.6h.1M99.6 163.9h.1"/>
<path d="M99.8 165.2h.1M99.9 163.9h.1M100 164.3h.1M100 166.6h.1M100.1 165.5h.1M100.1 166.7h.1M100.2 165.5h.1M100.2 163.9h.1M100.2 166.2h.1M100.3 164.2h.1M100.3 166.8h.1M100.3 166.3h.1"/>
<path d="M100.5 163.8h.1M100.5 165.5h.1M100.8 165.8h.1M100.8 163.7h.1M100.8 164.5h.1M100.8 164.9h.1M100.9 166.1h.1M100.9 166.8h.1M101 164.6h.1M101 165.4h.1M101.1 167h.1M101.3 163.6h.1"/>
<path d="M101.3 163.7h.1M101.5 165.1h.1M101.5 165h.1M101.6 167h.1M101.7 163.7h.1M101.7 164.3h.1M101.7 165.5h.1M101.8 165.2h.1M101.8 166.7h.1M101.9 165.3h.1M102 166.6h.1M102.1 165.7h.1"/>
<path d="M102.2 163.6h.1M102.2 164.2h.1M102.2 165.2h.1M102.3 165.8h.1M102.3 166.8h.1M102.5 161.7l-1.8 1.8M102.5 166.8h.1M102.5 163.6h.1M102.6 164.8h.1M102.6 166.1h.1M102.7 165.8h.1M102.7 163.9h.1"/>
<path d="M102.8 165.2h.1M102.8 166.3h.1M102.8 166.8h.1M102.9 164h.1M103 161.1h.1M103.2 163.6h.1M103.3 164.3h.1M103.3 166.7h.1M103.4 165.5h.1M103.4 166.7h.1M103.4 164.5h.1M103.4 166.8h.1"/>
<path d="M103.5 165h.1M103.6 167h.1M103.6 165.1h.1M103.8 165.2h.1M103.9 165h.1M104 166.6h.1M104 165.1h.1M104.2 165.2h.1M104.2 163.6h.1M104.2 166.6h.1M104.2 164.2h.1M104.2 164.8h.1"/>
<path d="M104.3 166.1h.1M104.3 166.7h.1M104.5 164.9h.1M104.5 166.6h.1M104.7 165.7h.1M104.7 165.8h.1M105 164.2h.1M105.1 166.5h.1M105.1 165.4h.1M105.1 166.6h.1M105.2 163.6h.1M105.3 163.4h.1"/>
<path d="M105.3 164h.1M105.3 164.8h.1M105.3 166.3h.1M105.5 165h.1M105.5 166.4h.1M105.7 164.8h.1M105.7 165.2h.1M105.8 163.6h.1M105.9 164.8h.1M105.9 166.1h.1M105.9 166.4h.1M106 164.5h.1"/>
<path d="M106 166.6h.1M106 166.9h.1M106.1 164.6h.1M106.2 164.7h.1M106.2 164.2h.1M106.2 166.4h.1M106.2 166.7h.1M106.6 165.2h.1M106.7 165.8h.1M106.7 164.2h.1M106.8 165.4h.1M106.8 166.3h.1"/>
<path d="M106.8 166.6h.1M107 164.6h.1M107.2 163.6h.1M107.3 165.7h.1M107.4 164.6h.1M107.4 165.8h.1M107.4 165h.1M107.5 163.5h.1M107.6 164.8h.1M107.6 166h.1M107.6 166.2h.1M107.7 165.2h.1"/>
<path d="M107.9 164h.1M107.9 164.5h.1M107.9 166.4h.1M108 166.1h.1M108 166.6h.1M108 164.1h.1M108.2 164.2h.1M108.2 166.7h.1M108.3 164.2h.1M108.4 165.4h.1M108.4 162.5l-1 1M108.4 160.3l-2.6 2.5"/>
</g>
<!-- layer: 0 -->
<g fill="none" stroke="#000" stroke-width=".3">
<path d="M69.8 85.4h.1M69.8 89.9h.1M69.8 82.4v2.1M69.8 86.3v2.7M69.8 90.8v2.1M91.2 85.4h.1M91.2 89.9h.1M91.2 82.4v2.1M91.2 86.3v2.7M91.2 90.8v2.1M129.9 85.4h.1M129.9 89.9h.1"/>
<path d="M129.9 82.4v2.1M129.9 86.3v2.7M129.9 90.8v2.1M157.5 85.4h.1M157.5 89.9h.1M157.5 82.4v2.1M157.5 86.3v2.7M157.5 90.8v2.1M95.9 133.2h.1M95.9 137.7h.1M95.9 130.8v1.5M95.9 134.1v2.7"/>
<path d="M95.9 138.6v2.7M95.9 142.2h.1M95.9 146.7h.1M95.9 151.2h.1M95.9 143.1v2.7M95.9 147.6v2.7M95.9 152.1v1.5"/>
</g>
<g fill="#000" stroke="#000" stroke-width=".21">
<path d="M102.5 41.9l.3 2h-.7zM68.6 67.7l2-.3v.7zM69.8 79.1l2-.3v.7zM89.2 78.8l2 .3-2 .4zM90.4 67.4l2 .3-2 .4zM102.1 61.7h.7l-.3 2zM128.7 67.7l2-.3v.7zM129.9 79.1l2-.3v.7zM155.5 78.8l2 .3-2 .4zM156.7 67.4l2 .3-2 .4zM118.1 81.7h.7l-.4 2zM118.4 88.6l.4 2h-.7z"/>
<path d="M129.9 92.9l2.9 .8-.4 .9zM136.1 96.5l2.3 2-.8 .6zM138.3 83.7l.8 2.9-1 .1zM162.7 79.6l.8 .6-2.1 2.1zM172.3 86.2l.3 2h-.7zM171.9 96.7h.7l-.3 2zM171.9 81.7h.7l-.3 2zM172 96.7h.7l-.4 2zM65.5 109.5l2-.4v.7zM93.5 109.1l2 .4-2 .3zM123.7 110l2-.4v.7zM134.2 109.6l2 .4-2 .3z"/>
<path d="M136.2 110l2-.4v.7zM136.2 102.9l2.9 .7-.4 .9zM149.3 109.6l2 .4-2 .3zM151.3 110l2-.4v.7zM161.8 109.6l2 .4-2 .3zM172.3 102.2l.4 2h-.7zM97 134.6l2.8 1.3-.6 .8z"/>
</g>
<path d="M128.7 83.7h2.5M95.5 131.5v21.2M96.3 131.5v21.2M98.4 133.4h5" fill="none" stroke="#000" stroke-width=".21"/>
<g fill="#fff" stroke="#fff" stroke-width=".35">
<path d="M256.5 196.4h14.2v3.6h-14.2z"/>
<path d="M221.4 117.8h12.5v3.6h-12.5z"/>
<path d="M221.4 121h10.6v3.6h-10.6z"/>
<path d="M221.4 130.6h42.3v3.6h-42.3z"/>
<path d="M221.4 124.2h36.7v3.6h-36.7z"/>
<path d="M221.4 127.4h20v3.6h-20z"/>
<path d="M19.8 192.6h137.8v3.6h-137.8z"/>
<path d="M221.4 133.8h40.6v3.7h-40.6z"/>
<path d="M256.6 188.4h25.7v2.4h-25.7z"/>
<path d="M256.6 186.4h30.7v2.4h-30.7z"/>
</g>
<text font-size="4.2" x="222" y="189.9">LBG12 600 mm</text>
<g font-size="3.5">
<text x="170.2" y="75.1">Detail 1</text>
<text x="142" y="93.1">1</text>
<text x="142.9" y="99">2</text>
<text x="144.7" y="104.8">3</text>
<text x="147.7" y="107.6">4</text>
<text x="116.5" y="147">5</text>
</g>
<g font-size="2.8">
<text x="92" y="122">Detail 1</text>
<text x="142.6" y="133.4">0.08 m3</text>
<text x="142.6" y="136.6">beton C 20/25</text>
<text x="142.6" y="139.9">concrete C 20/25</text>
<text x="222" y="144.4">LEGEND:</text>
<text x="222" y="147.6">1 Pavement</text>
<text x="221.9" y="154">3 Concrete foundation</text>
<text x="222" y="150.7">2 Chemical anchor M10, dl. min 200</text>
<text x="222" y="157.2">4 Compacted gravel base, depth min. 70 mm</text>
<text x="222" y="160.4">5 Counter nuts (for soil foundation)</text>
<text x="257.2" y="195.4">version: 2022/09</text>
<text x="20.2" y="198.6">Dimensions of products, fundations and anchors are informative only. The exact dimensions you get with our offer.</text>
</g>
<g font-size="2.2">
<text x="101.8" y="54.2" transform="rotate(-90 101.8 54.2)">435</text>
<text x="79" y="67.1">475</text>
<text x="142.2" y="67.1">600</text>
<text x="79" y="78.5">427</text>
<text x="142.2" y="78.5">550</text>
<text x="171.6" y="79.1" transform="rotate(-90 171.6 79.1)">50</text>
<text x="117.8" y="87.7" transform="rotate(-90 117.8 87.7)">100</text>
<text x="171.6" y="93.9" transform="rotate(-90 171.6 93.9)">250</text>
<text x="171.7" y="101.4" transform="rotate(-90 171.7 101.4)">70</text>
<text x="79" y="108.8">600</text>
<text x="128.4" y="109.3">250</text>
<text x="142.2" y="109.3">300</text>
<text x="156" y="109.3">250</text>
</g>
</svg>
